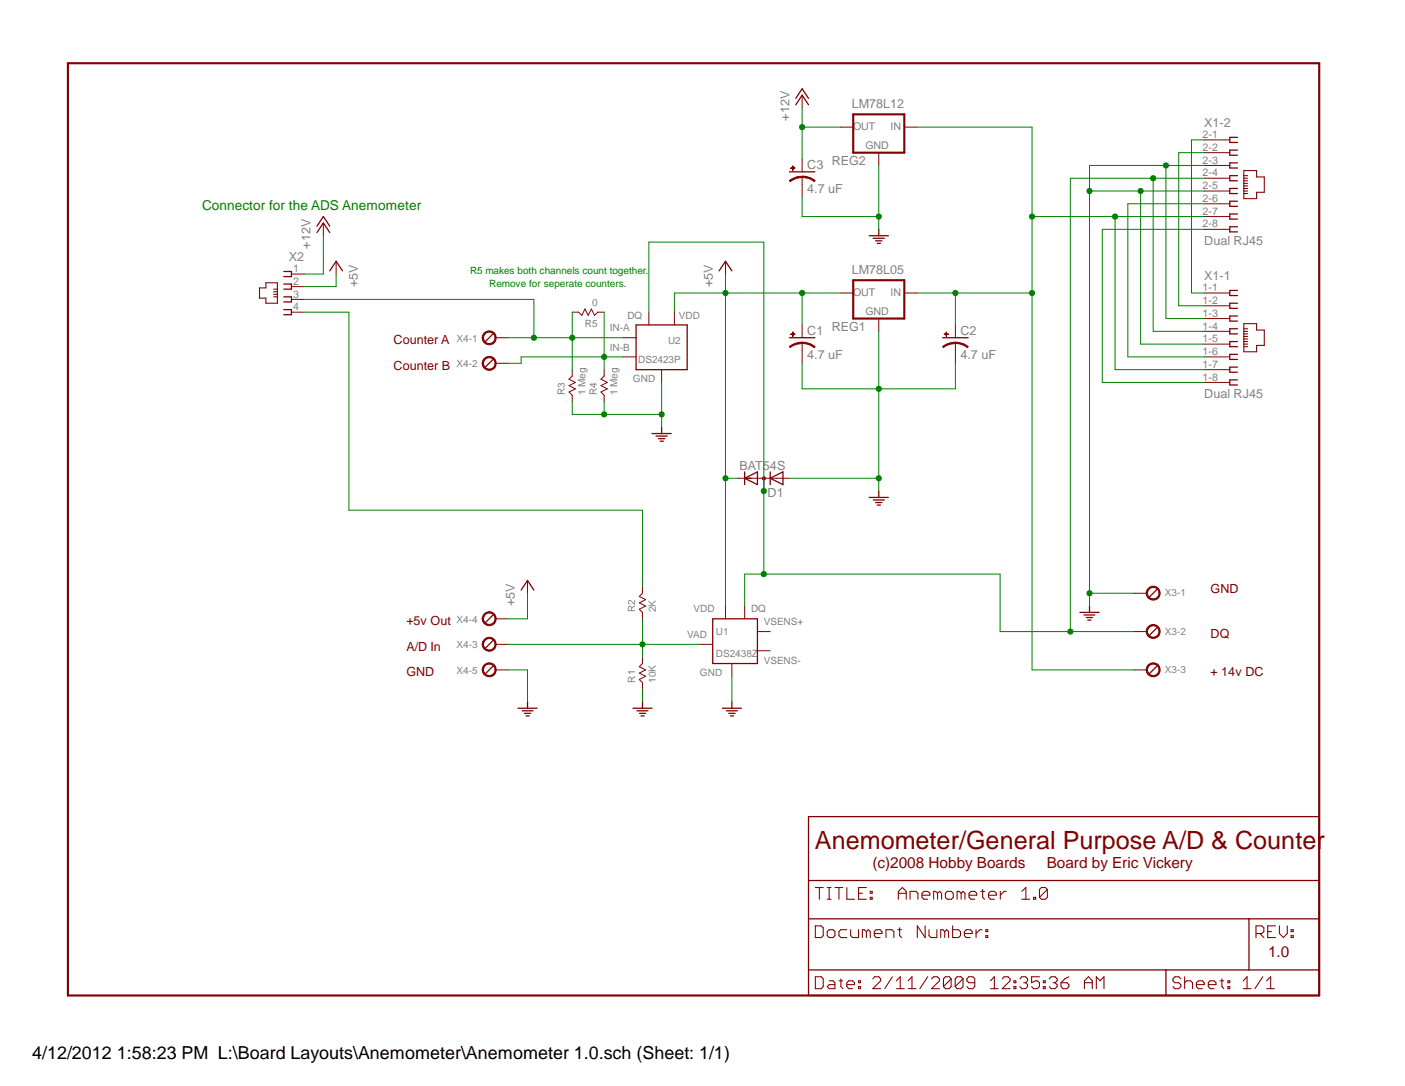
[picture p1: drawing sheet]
<svg xmlns="http://www.w3.org/2000/svg" width="279mm" height="216mm" viewBox="0 0 279 216" stroke-linecap="round" stroke-linejoin="round" font-family="sans-serif">
<path d="M13.5 12.6h248.8v185.3h-248.8zM169.7 55.7h10.1v7.6h-10.1z" fill="none" stroke="#800000" stroke-width=".42"/>
<path d="M157 67.1h5.1M160.8 162.3h101.5v35.6h-101.5zM160.8 175h101.5M160.8 182.7h101.5M160.8 192.8h101.5M231.9 192.8v5.1M248.4 182.7v10.1" fill="none" stroke="#800000" stroke-width=".25"/>
<g fill="none" stroke="#800000" stroke-width=".21">
<path d="M162.1 176.4h1.6M162.9 176.4v2.4M164.5 176.4h.8M164.5 178.8h.8M164.9 176.4v2.4M166 176.4h1.6M166.8 176.4v2.4M168.4 176.4v2.4h1.5M170.7 177.6h.8M172.3 176.4h-1.6v2.4h1.6M173.1 178.4h.3v.4h-.3zM173.1 177.2h.3v.4h-.3z"/>
<path d="M178.6 177.6h1.6M178.6 178.8v-1.6l.9-.8 .7 .8v1.6M181 178.8v-1.6h1.2l.3 .4v1.2M183.3 178h1.6v-.4l-.4-.4h-.8l-.4 .4v.8l.4 .4h.8M186.4 177.6l-.3-.4h-.4v1.6M186.4 177.6v1.2M186.4 177.6l.5-.4 .3 .4v1.2M188 177.6l.4-.4h.8l.4 .4v.8l-.4 .4h-.8l-.4-.4zM191.1 177.6l-.3-.4h-.5v1.6M191.1 177.6v1.2M191.1 177.6l.4-.4 .4 .4v1.2M192.7 178h1.5v-.4l-.4-.4h-.7l-.4 .4v.8l.4 .4h.7"/>
<path d="M195 177.2h.8M195.4 176.8v1.6l.4 .4M196.6 178h1.5v-.4l-.4-.4h-.7l-.4 .4v.8l.4 .4h.7M198.9 177.2v1.6M200.1 177.2h-.4l-.8 .8M203.2 178.8h1.6M203.2 177.2l.8-.8v2.4M205.5 178.4h.5v.4h-.5zM208.3 176.8l-.4-.4h-.8l-.4 .4v1.6M208.3 176.8v1.6l-.4 .4h-.8l-.4-.4M208.3 176.8l-1.6 1.6M162.1 184.1h1.2l.4 .3v1.6l-.4 .4h-1.2z"/>
<path d="M162.1 194.2h1.2l.4 .4v1.5l-.4 .5h-1.2zM164.5 185.2l.4-.4h.8l.3 .4v.8l-.3 .4h-.8l-.4-.4zM164.9 195h.8l.3 .4v1.2h-1.1l-.4-.5 .4-.4h1.1M166.8 195h.8M167.2 194.6v1.5l.4 .5M168.4 195.7h1.5v-.3l-.4-.4h-.7l-.4 .4v.7l.4 .5h.7M168.4 184.8h-1.2l-.4 .4v.8l.4 .4h1.2M169.2 184.8v1.2l.3 .4h1.2v-1.6M170.7 196.1h.4v.5h-.4zM170.7 195h.4v.4h-.4zM172.3 185.2l-.4-.4h-.4v1.6M172.3 185.2l.4-.4 .4 .4v1.2"/>
<path d="M172.3 185.2v1.2M173.6 194.6l.3-.4h.9l.3 .4v.4l-1.5 1.6h1.5M173.9 185.6h1.5v-.4l-.4-.4h-.8l-.3 .4v.8l.3 .4h.8M176.2 186.4v-1.6h1.1l.5 .4v1.2M177.5 194.2l-1.6 2.4M178.3 196.6h1.5M178.3 195l.7-.8v2.4M178.5 184.8h.8M178.9 184.4v1.6l.4 .4M180.6 196.6h1.6M180.6 195l.8-.8v2.4M184 184.1v2.3l-1.6-2.3v2.3"/>
<path d="M184.5 194.2l-1.6 2.4M184.7 184.8v1.2l.4 .4h1.2v-1.6M185.3 194.6l.4-.4h.7l.4 .4v.4l-1.5 1.6h1.5M187.9 185.2l-.4-.4h-.4v1.6M187.9 185.2v1.2M187.9 185.2l.4-.4 .3 .4v1.2M189.1 194.6v1.5l-.3 .5h-.8l-.4-.5M189.1 194.6l-.3-.4h-.8l-.4 .4v1.5M189.1 194.6l-1.5 1.5M189.4 184.1v2.3h1.2l.4-.4v-.8l-.4-.4h-1.2M191.5 194.6v1.5l-.4 .5h-.8l-.4-.5M191.5 194.6l-.4-.4h-.8l-.4 .4v1.5"/>
<path d="M191.5 194.6l-1.6 1.5M191.8 185.6h1.5v-.4l-.3-.4h-.8l-.4 .4v.8l.4 .4h.8M193.8 195.4h-1.1l-.4-.4v-.4l.4-.4h.8l.3 .4v1.5l-.3 .5h-.8l-.4-.5M194.1 184.8v1.6M195.3 184.8h-.4l-.8 .8M196 186h.4v.4h-.4zM196 184.8h.4v.4h-.4zM197 196.6h1.5M197 195l.7-.8v2.4M199.3 194.6l.4-.4h.7l.5 .4v.4l-1.6 1.6h1.6M201.6 196.1h.4v.5h-.4zM201.6 195h.4v.4h-.4z"/>
<path d="M202.8 194.6l.4-.4h.8l.3 .4v.4l-.3 .4M203.6 195.4h.4M204 195.4l.3 .3v.4l-.3 .5h-.8l-.4-.5M206.7 194.2h-1.6v1.2l.8-.4h.4l.4 .4v.7l-.4 .5h-.8l-.4-.5M207.5 196.1h.4v.5h-.4zM207.5 195h.4v.4h-.4zM208.7 194.6l.3-.4h.8l.4 .4v.4l-.4 .4M209.4 195.4h.4M209.8 195.4l.4 .3v.4l-.4 .5h-.8l-.3-.5M211 195.4h1.2l.4 .3v.4l-.4 .5h-.8l-.4-.5zM212.6 194.2l-.8 .4-.8 .8M215.6 195.4h1.6"/>
<path d="M215.6 196.6v-1.6l.9-.8 .7 .8v1.6M218 196.6v-2.4l.8 .8 .7-.8v2.4M234.8 194.6l-.4-.4h-.8l-.3 .4v.4l.3 .4h.8l.4 .3v.4l-.4 .5h-.8l-.3-.5M235.6 195.4l.4-.4h.8l.4 .4v1.2M235.6 194.2v2.4M237.9 195.7h1.6v-.3l-.4-.4h-.8l-.4 .4v.7l.4 .5h.8M240.3 195.7h1.5v-.3l-.4-.4h-.7l-.4 .4v.7l.4 .5h.7M242.6 195h.8M243 194.6v1.5l.4 .5M244.2 196.1h.4v.5h-.4zM244.2 195h.4v.4h-.4zM247.2 196.6h1.6"/>
<path d="M247.2 195l.8-.8v2.4M249.8 185.6h1.1l.4-.4v-.8l-.4-.3h-1.1v2.3M250.5 185.6l.8 .8M251.1 194.2l-1.5 2.4M251.9 196.6h1.5M251.9 195l.8-.8v2.4M252.1 185.2h.8M253.7 184.1h-1.6v2.3h1.6M254.4 184.1v1.5l.8 .8 .8-.8v-1.5M256.8 186h.4v.4h-.4zM256.8 184.8h.4v.4h-.4z"/>
</g>
<path d="M167.1 58.3h2.6M179.8 58.3h2.6M159.5 68.2v1.5M174.8 63.3v2.6" fill="none" stroke="#800000" stroke-width=".2"/>
<path d="M159.5 68a4.2 4.2 0 0 1 2.6 .9l-.2 .2a3.8 3.8 0 0 0-2.4-.8z" fill-rule="evenodd" fill="#800000"/>
<path d="M159.5 68a4.2 4.2 0 0 1 2.6 .9l-.2 .2a3.8 3.8 0 0 0-2.4-.8z" fill="none" stroke="#800000" stroke-width=".2"/>
<path d="M157 68.9a3.9 3.9 0 0 1 2.5-.9v.3a3.9 3.9 0 0 0-2.4 .8z" fill-rule="evenodd" fill="#800000"/>
<path d="M157 68.9a3.9 3.9 0 0 1 2.5-.9v.3a3.9 3.9 0 0 0-2.4 .8zM159.5 64.6v2.5M159.5 69.7v2.5" fill="none" stroke="#800000" stroke-width=".2"/>
<path d="M157.3 66.4l.8 .1z" fill-rule="evenodd" fill="#800000"/>
<path d="M157.3 66.4l.8 .1z" fill="none" stroke="#800000" stroke-width=".2"/>
<path d="M157.6 66l.1 .8z" fill-rule="evenodd" fill="#800000"/>
<path d="M157.6 66l.1 .8zM190 68.2v1.5" fill="none" stroke="#800000" stroke-width=".2"/>
<path d="M187.5 67.1h5" fill="none" stroke="#800000" stroke-width=".25"/>
<path d="M190 68a4 4 0 0 1 2.5 .9l-.1 .2a3.8 3.8 0 0 0-2.4-.8z" fill-rule="evenodd" fill="#800000"/>
<path d="M190 68a4 4 0 0 1 2.5 .9l-.1 .2a3.8 3.8 0 0 0-2.4-.8z" fill="none" stroke="#800000" stroke-width=".2"/>
<path d="M187.5 68.9a3.6 3.6 0 0 1 2.5-.9v.3a4.1 4.1 0 0 0-2.4 .8z" fill-rule="evenodd" fill="#800000"/>
<path d="M187.5 68.9a3.6 3.6 0 0 1 2.5-.9v.3a4.1 4.1 0 0 0-2.4 .8zM190 64.6v2.5M190 69.7v2.5" fill="none" stroke="#800000" stroke-width=".2"/>
<path d="M187.7 66.4l.9 .1z" fill-rule="evenodd" fill="#800000"/>
<path d="M187.7 66.4l.9 .1z" fill="none" stroke="#800000" stroke-width=".2"/>
<path d="M188.1 66l.1 .8z" fill-rule="evenodd" fill="#800000"/>
<path d="M159.5 35.2v1.5M167.1 25.3h2.6M174.8 30.4v2.5M179.8 25.3h2.6M188.1 66l.1 .8z" fill="none" stroke="#800000" stroke-width=".2"/>
<path d="M169.7 22.7h10.1v7.7h-10.1z" fill="none" stroke="#800000" stroke-width=".42"/>
<path d="M157 34.2h5.1" fill="none" stroke="#800000" stroke-width=".25"/>
<path d="M159.5 35a4.2 4.2 0 0 1 2.6 .9l-.2 .2a3.8 3.8 0 0 0-2.4-.8z" fill-rule="evenodd" fill="#800000"/>
<path d="M159.5 35a4.2 4.2 0 0 1 2.6 .9l-.2 .2a3.8 3.8 0 0 0-2.4-.8z" fill="none" stroke="#800000" stroke-width=".2"/>
<path d="M157 35.9a4.3 4.3 0 0 1 2.5-.8v.2a3.9 3.9 0 0 0-2.4 .8z" fill-rule="evenodd" fill="#800000"/>
<path d="M157 35.9a4.3 4.3 0 0 1 2.5-.8v.2a3.9 3.9 0 0 0-2.4 .8zM159.5 31.6v2.6M159.5 36.7v2.5" fill="none" stroke="#800000" stroke-width=".2"/>
<path d="M157.3 33.4h.8z" fill-rule="evenodd" fill="#800000"/>
<path d="M157.3 33.4h.8z" fill="none" stroke="#800000" stroke-width=".2"/>
<path d="M157.6 33l.1 .8z" fill-rule="evenodd" fill="#800000"/>
<path d="M157.6 33l.1 .8z" fill="none" stroke="#800000" stroke-width=".2"/>
<path d="M228.3 132.2a1.4 1.4 0 0 1 2.2 .2 1.4 1.4 0 0 1-.8 2.1 1.4 1.4 0 0 1-1.8-1.3h.3a1.15 1.15 0 0 1 1.5-1.2 1.15 1.15 0 0 1 .5 1.9 1.15 1.15 0 0 1-1.9-.3l-.1-.4h-.3z" fill-rule="evenodd" fill="#800000"/>
<path d="M225.6 133.2h2.4M228.3 132.2a1.4 1.4 0 0 1 2.2 .2 1.4 1.4 0 0 1-.8 2.1 1.4 1.4 0 0 1-1.8-1.3h.3a1.15 1.15 0 0 1 1.5-1.2 1.15 1.15 0 0 1 .5 1.9 1.15 1.15 0 0 1-1.9-.3l-.1-.4h-.3z" fill="none" stroke="#800000" stroke-width=".2"/>
<path d="M230.1 132.4l-1.5 1.5" fill="none" stroke="#800000" stroke-width=".25"/>
<path d="M228.3 124.7a1.39 1.39 0 0 1 2.2 .1 1.39 1.39 0 0 1-.8 2.1 1.39 1.39 0 0 1-1.8-1.3h.3a1.15 1.15 0 0 1 1.5-1.2 1.15 1.15 0 0 1 .4 1.9 1.15 1.15 0 0 1-1.8-.4l-.1-.3h-.3l.1-.5z" fill-rule="evenodd" fill="#800000"/>
<path d="M225.6 125.6h2.4M228.3 124.7a1.39 1.39 0 0 1 2.2 .1 1.39 1.39 0 0 1-.8 2.1 1.39 1.39 0 0 1-1.8-1.3h.3a1.15 1.15 0 0 1 1.5-1.2 1.15 1.15 0 0 1 .4 1.9 1.15 1.15 0 0 1-1.8-.4l-.1-.3h-.3l.1-.5z" fill="none" stroke="#800000" stroke-width=".2"/>
<path d="M230.1 124.8l-1.5 1.5" fill="none" stroke="#800000" stroke-width=".25"/>
<path d="M228.3 117.1a1.39 1.39 0 0 1 2.2 .1 1.39 1.39 0 0 1-.8 2.1 1.39 1.39 0 0 1-1.8-1.4h.3a1.15 1.15 0 0 1 1.5-1.1 1.15 1.15 0 0 1 .4 1.9 1.15 1.15 0 0 1-1.8-.4l-.1-.4h-.3z" fill-rule="evenodd" fill="#800000"/>
<g fill="none" stroke="#800000" stroke-width=".2">
<path d="M159.5 18.9v2.6M239.5 27.8h5.1M239.5 30.4h5.1M239.5 32.9h5.1M239.5 35.4h5.1M239.5 38h5.1M144.3 51.9v2.6M239.5 58.3h5.1M239.5 40.5h5.1M239.5 43.1h5.1M239.5 45.6h5.1M113.8 73.5v1.3l-.6 .6 1.2 .6-1.2 .7 1.2 .6-1.2 .6 .6 .7v1.2"/>
<path d="M120.1 73.5v1.3l-.6 .6 1.3 .6-1.3 .7 1.3 .6-1.3 .6 .6 .7v1.2M124 71h2.5M124 67.1h2.5M129 62.1v2.5M131.6 73.5v2.5M134.1 62.1v2.5M239.5 60.8h5.1M239.5 63.3h5.1M239.5 65.9h5.1M239.5 68.4h5.1M239.5 71h5.1M239.5 73.5h5.1"/>
<path d="M239.5 76h5.1M104.9 115.4v2.5M127.8 116.7v1.2l-.7 .7 1.3 .6-1.3 .6 1.3 .7-1.3 .6 .7 .7v1.2M225.6 117.9h2.4M228.3 117.1a1.39 1.39 0 0 1 2.2 .1 1.39 1.39 0 0 1-.8 2.1 1.39 1.39 0 0 1-1.8-1.4h.3a1.15 1.15 0 0 1 1.5-1.1 1.15 1.15 0 0 1 .4 1.9 1.15 1.15 0 0 1-1.8-.4l-.1-.4h-.3zM127.8 130.6v1.3l-.7 .6 1.3 .7-1.3 .6 1.3 .7-1.3 .6 .7 .6v1.3M139.2 128.1h2.5M144.3 120.5v2.5M145.5 131.9v2.6M148.1 120.5v2.5M150.6 129.4h2.6M150.6 125.6h2.6"/>
</g>
<g fill="none" stroke="#800000" stroke-width=".25">
<path d="M158.2 19.6l1.3-1.9 1.3 1.9M158.2 20.8l1.3-1.9 1.3 1.9M246.1 27.3h-1.5v1h1.5M246.1 29.8h-1.5v1.1h1.5M246.1 32.4h-1.5v1h1.5M246.1 34.9h-1.5v1h1.5M246.1 37.5h-1.5v1h1.5M143 53.8l1.3-1.9 1.2 1.9M172.8 46.9h3.9M173.7 47.4h2.2M174.1 47.9h1.3M174.5 48.4h.6"/>
<path d="M174.8 45.6v1.3M246.1 57.7h-1.5v1.1h1.5M246.1 40h-1.5v1h1.5M246.1 42.5h-1.5v1.1h1.5M246.1 45.1h-1.5v1h1.5M126.5 64.6h10.2v8.9h-10.2zM246.1 60.3h-1.5v1h1.5M246.1 62.8h-1.5v1h1.5M246.1 65.4h-1.5v1h1.5M246.1 67.9h-1.5v1h1.5M246.1 70.4h-1.5v1.1h1.5M246.1 73h-1.5v1h1.5"/>
<path d="M246.1 75.5h-1.5v1h1.5M129.7 86.2h3.8M130.5 86.7h2.2M130.9 87.2h1.3M131.3 87.7h.6M131.6 84.9v1.3M172.8 98.9h3.9M173.7 99.4h2.2M174.1 99.9h1.3M174.8 97.6v1.3M103.6 117.3l1.3-1.9 1.3 1.9M174.5 100.4h.6"/>
<path d="M230.1 117.2l-1.5 1.5M104.9 139.5v1.3M127.8 139.5v1.3M141.7 123h8.9v8.9h-8.9zM145.5 139.5v1.3M214.8 121.8h3.8M215.6 122.3h2.1M216 122.8h1.3M216.3 123.3h.7M216.7 120.5v1.3M103 140.8h3.8M103.8 141.3h2.2"/>
<path d="M104.3 141.8h1.2M104.6 142.3h.6M125.9 140.8h3.8M126.7 141.3h2.2M127.2 141.8h1.2M127.5 142.3h.6M143.6 140.8h3.8M144.4 141.3h2.2M144.9 141.8h1.3M145.2 142.3h.7"/>
</g>
<g fill="none" stroke="#800000" stroke-width=".21">
<path d="M247.4 33.9h2.5v1.3h1.5v3h-1.5v1.3h-2.5zM247.4 34.9h.7M247.4 35.4h.7M247.4 35.9h.7M247.4 36.4h.7M247.4 37h.7M247.4 37.5h.7M247.4 38h.7M247.4 38.5h.7M247.4 64.3h2.5v1.3h1.5v3.1h-1.5v1.2h-2.5zM247.4 65.4h.7M247.4 65.9h.7"/>
<path d="M247.4 66.4h.7M247.4 66.9h.7M247.4 67.4h.7M247.4 67.9h.7M247.4 68.4h.7M247.4 68.9h.7"/>
</g>
<path d="M96.2 66.3a1.4 1.4 0 0 1 2.3 .1 1.4 1.4 0 0 1-.8 2.1 1.4 1.4 0 0 1-1.8-1.4h.2a1.15 1.15 0 0 1 1.6-1 1.15 1.15 0 0 1 .4 1.8 1.15 1.15 0 0 1-1.9-.3l-.1-.5h-.2z" fill-rule="evenodd" fill="#800000"/>
<path d="M96.2 66.3a1.4 1.4 0 0 1 2.3 .1 1.4 1.4 0 0 1-.8 2.1 1.4 1.4 0 0 1-1.8-1.4h.2a1.15 1.15 0 0 1 1.6-1 1.15 1.15 0 0 1 .4 1.8 1.15 1.15 0 0 1-1.9-.3l-.1-.5h-.2zM98.6 67.1h2.5" fill="none" stroke="#800000" stroke-width=".2"/>
<path d="M98 66.4l-1.5 1.5" fill="none" stroke="#800000" stroke-width=".25"/>
<path d="M96.2 71.3a1.4 1.4 0 0 1 2.3 .2 1.4 1.4 0 0 1-.8 2.1 1.4 1.4 0 0 1-1.8-1.4h.2a1.15 1.15 0 0 1 1.6-1.1 1.15 1.15 0 0 1 .4 1.9 1.15 1.15 0 0 1-1.9-.4l-.1-.4h-.2z" fill-rule="evenodd" fill="#800000"/>
<path d="M96.2 71.3a1.4 1.4 0 0 1 2.3 .2 1.4 1.4 0 0 1-.8 2.1 1.4 1.4 0 0 1-1.8-1.4h.2a1.15 1.15 0 0 1 1.6-1.1 1.15 1.15 0 0 1 .4 1.9 1.15 1.15 0 0 1-1.9-.4l-.1-.4h-.2zM98.6 72.2h2.5" fill="none" stroke="#800000" stroke-width=".2"/>
<path d="M98 71.5l-1.5 1.5" fill="none" stroke="#800000" stroke-width=".25"/>
<path d="M96.2 127.2a1.39 1.39 0 0 1 2.2 .2 1.39 1.39 0 0 1-.7 2.1 1.39 1.39 0 0 1-1.8-1.4h.2a1.15 1.15 0 0 1 1.6-1.1 1.15 1.15 0 0 1 .4 1.8 1.15 1.15 0 0 1-1.9-.3l-.1-.4h-.2l.1-.5z" fill-rule="evenodd" fill="#800000"/>
<path d="M96.2 127.2a1.39 1.39 0 0 1 2.2 .2 1.39 1.39 0 0 1-.7 2.1 1.39 1.39 0 0 1-1.8-1.4h.2a1.15 1.15 0 0 1 1.6-1.1 1.15 1.15 0 0 1 .4 1.8 1.15 1.15 0 0 1-1.9-.3l-.1-.4h-.2l.1-.5zM98.6 128.1h2.5" fill="none" stroke="#800000" stroke-width=".2"/>
<path d="M98 127.3l-1.5 1.6" fill="none" stroke="#800000" stroke-width=".25"/>
<path d="M96.2 122.1a1.39 1.39 0 0 1 2.2 .2 1.39 1.39 0 0 1-.7 2.1 1.39 1.39 0 0 1-1.8-1.4h.2a1.15 1.15 0 0 1 1.6-1.1 1.15 1.15 0 0 1 .4 1.9 1.15 1.15 0 0 1-1.9-.4l-.1-.4h-.2z" fill-rule="evenodd" fill="#800000"/>
<path d="M96.2 122.1a1.39 1.39 0 0 1 2.2 .2 1.39 1.39 0 0 1-.7 2.1 1.39 1.39 0 0 1-1.8-1.4h.2a1.15 1.15 0 0 1 1.6-1.1 1.15 1.15 0 0 1 .4 1.9 1.15 1.15 0 0 1-1.9-.4l-.1-.4h-.2zM98.6 123h2.5" fill="none" stroke="#800000" stroke-width=".2"/>
<path d="M98 122.3l-1.5 1.5" fill="none" stroke="#800000" stroke-width=".25"/>
<path d="M96.2 132.2a1.4 1.4 0 0 1 2.3 .2 1.4 1.4 0 0 1-.8 2.1 1.4 1.4 0 0 1-1.8-1.3h.2a1.15 1.15 0 0 1 1.6-1.2 1.15 1.15 0 0 1 .4 1.9 1.15 1.15 0 0 1-1.9-.3l-.1-.4h-.2z" fill-rule="evenodd" fill="#800000"/>
<path d="M64.3 44.3v2.6M66.8 51.9v2.6M113.8 62.1h1.3l.6 .6 .6-1.3 .7 1.3 .6-1.3 .6 1.3 .7-.6h1.2M146.8 95.1h10.2M151.9 95.1v2.5M96.2 132.2a1.4 1.4 0 0 1 2.3 .2 1.4 1.4 0 0 1-.8 2.1 1.4 1.4 0 0 1-1.8-1.3h.2a1.15 1.15 0 0 1 1.6-1.2 1.15 1.15 0 0 1 .4 1.9 1.15 1.15 0 0 1-1.9-.3l-.1-.4h-.2zM98.6 133.2h2.5" fill="none" stroke="#800000" stroke-width=".2"/>
<path d="M63 46.2l1.3-1.9 1.3 1.9M63 45l1.3-1.9 1.3 1.9M65.6 53.8l1.2-1.9 1.3 1.9M148.1 95.1l2.5-1.3v2.6zM148.1 93.8v2.6M153.2 95.1l2.5-1.3v2.6zM153.2 93.8v2.6M98 132.4l-1.5 1.5" fill="none" stroke="#800000" stroke-width=".25"/>
<path d="M151.7 94.9l.2-.2 .2 .2v.4h-.4l-.1-.2z" fill-rule="evenodd" fill="#800000"/>
<path d="M58 54.5h2.5M58 57h2.5M58 59.5h2.5M58 62.1h2.5M151.7 94.9l.2-.2 .2 .2v.4h-.4l-.1-.2z" fill="none" stroke="#800000" stroke-width=".2"/>
<path d="M56.4 54h1.6v1h-1.6M56.4 56.5h1.6v1h-1.6M56.4 59h1.6v1h-1.6M56.4 61.6h1.6v1h-1.6" fill="none" stroke="#800000" stroke-width=".25"/>
<path d="M51.6 57.2h1.3v-1h2.3v4.1h-2.3v-1h-1.3zM54.4 57.5h.8M54.4 58h.8M54.4 58.5h.8M54.4 59h.8" fill="none" stroke="#800000" stroke-width=".21"/>
<path d="M167.1 25.3h-7.6v6.3" fill="none" stroke="#008000" stroke-width=".2"/>
<circle cx="159.5" cy="25.3" r=".51" fill="#008000"/>
<g fill="none" stroke="#008000" stroke-width=".2">
<path d="M159.5 21.5v3.8M239.5 27.8h-2.6v30.5h2.6M239.5 30.4h-5.1v30.4h5.1M64.3 46.9v7.6h-3.8M182.4 58.3h22.8v74.9M190 58.3v6.3M239.5 40.5h-15.2v30.5h15.2M239.5 45.6h-20.3v30.4h20.3M239.5 43.1h-17.8v30.4h17.8"/>
<circle cx="159.5" cy="25.3" r=".51"/>
</g>
<circle cx="190" cy="58.3" r=".51" fill="#008000"/>
<g fill="none" stroke="#008000" stroke-width=".2">
<path d="M182.4 25.3h22.8v33M205.2 133.2h20.4"/>
<circle cx="190" cy="58.3" r=".51"/>
</g>
<circle cx="205.2" cy="58.3" r=".51" fill="#008000"/>
<g fill="none" stroke="#008000" stroke-width=".2">
<path d="M205.2 43.1h16.5"/>
<circle cx="205.2" cy="58.3" r=".51"/>
</g>
<circle cx="205.2" cy="43.1" r=".51" fill="#008000"/>
<circle cx="205.2" cy="43.1" r=".51" fill="none" stroke="#008000" stroke-width=".2"/>
<circle cx="221.7" cy="43.1" r=".51" fill="#008000"/>
<g fill="none" stroke="#008000" stroke-width=".2">
<path d="M151.9 114.1h-3.8v6.4"/>
<circle cx="221.7" cy="43.1" r=".51"/>
</g>
<circle cx="151.9" cy="114.1" r=".51" fill="#008000"/>
<g fill="none" stroke="#008000" stroke-width=".2">
<path d="M239.5 35.4h-10.2v30.5h10.2M151.9 114.1h47M212.9 125.6h12.7"/>
<circle cx="151.9" cy="114.1" r=".51"/>
</g>
<circle cx="229.3" cy="35.4" r=".51" fill="#008000"/>
<g fill="none" stroke="#008000" stroke-width=".2">
<path d="M229.3 35.4h-16.4v90.2"/>
<circle cx="229.3" cy="35.4" r=".51"/>
</g>
<circle cx="212.8" cy="125.6" r=".51" fill="#008000"/>
<g fill="none" stroke="#008000" stroke-width=".2">
<path d="M129 62.1v-14h22.9v66M198.9 114.1v11.5h14"/>
<circle cx="212.8" cy="125.6" r=".51"/>
</g>
<circle cx="151.9" cy="97.6" r=".51" fill="#008000"/>
<g fill="none" stroke="#008000" stroke-width=".2">
<path d="M239.5 38h-12.7v30.4h12.7M216.7 117.9h8.9"/>
<circle cx="151.9" cy="97.6" r=".51"/>
</g>
<circle cx="226.8" cy="38" r=".51" fill="#008000"/>
<g fill="none" stroke="#008000" stroke-width=".2">
<path d="M216.7 38h10.1M239.5 32.9h-7.6v30.4h7.6"/>
<circle cx="226.8" cy="38" r=".51"/>
</g>
<circle cx="231.9" cy="32.9" r=".51" fill="#008000"/>
<g fill="none" stroke="#008000" stroke-width=".2">
<path d="M231.9 32.9h-15.2v5.1"/>
<circle cx="231.9" cy="32.9" r=".51"/>
</g>
<circle cx="216.7" cy="38" r=".51" fill="#008000"/>
<g fill="none" stroke="#008000" stroke-width=".2">
<path d="M216.7 38v82.5"/>
<circle cx="216.7" cy="38" r=".51"/>
</g>
<circle cx="216.7" cy="117.9" r=".51" fill="#008000"/>
<g fill="none" stroke="#008000" stroke-width=".2">
<path d="M159.5 72.2v5.1M174.8 65.9v11.4h15.2v-5.1M157 95.1h17.8v2.5M145.5 134.5v5"/>
<circle cx="216.7" cy="117.9" r=".51"/>
</g>
<circle cx="174.7" cy="95.1" r=".51" fill="#008000"/>
<g fill="none" stroke="#008000" stroke-width=".2">
<path d="M174.8 77.3v17.8"/>
<circle cx="174.7" cy="95.1" r=".51"/>
</g>
<circle cx="174.7" cy="77.3" r=".51" fill="#008000"/>
<g fill="none" stroke="#008000" stroke-width=".2">
<path d="M159.5 39.2v3.9h15.3M174.8 32.9v12.7M159.5 77.3h15.3"/>
<circle cx="174.7" cy="77.3" r=".51"/>
</g>
<circle cx="174.7" cy="43.1" r=".51" fill="#008000"/>
<g fill="none" stroke="#008000" stroke-width=".2">
<path d="M113.8 79.8v2.6h17.8M120.1 79.8v2.6M131.6 76v8.9M101.1 133.2h3.8v6.3M127.8 137v2.5"/>
<circle cx="174.7" cy="43.1" r=".51"/>
</g>
<circle cx="120.1" cy="82.4" r=".51" fill="#008000"/>
<circle cx="120.1" cy="82.4" r=".51" fill="none" stroke="#008000" stroke-width=".2"/>
<circle cx="131.6" cy="82.4" r=".51" fill="#008000"/>
<g fill="none" stroke="#008000" stroke-width=".2">
<path d="M146.8 95.1h-2.5v25.4"/>
<circle cx="131.6" cy="82.4" r=".51"/>
</g>
<circle cx="144.3" cy="95.1" r=".51" fill="#008000"/>
<g fill="none" stroke="#008000" stroke-width=".2">
<path d="M167.1 58.3h-7.6v6.3"/>
<circle cx="144.3" cy="95.1" r=".51"/>
</g>
<circle cx="159.5" cy="58.3" r=".51" fill="#008000"/>
<g fill="none" stroke="#008000" stroke-width=".2">
<path d="M144.3 58.3h15.2M144.3 54.5v40.6"/>
<circle cx="159.5" cy="58.3" r=".51"/>
</g>
<circle cx="144.3" cy="58.3" r=".51" fill="#008000"/>
<g fill="none" stroke="#008000" stroke-width=".2">
<path d="M66.8 54.5v2.5h-6.3M144.3 58.3h-10.2v3.8M104.9 117.9v5.1h-3.8M139.2 128.1h-11.4v2.5"/>
<circle cx="144.3" cy="58.3" r=".51"/>
</g>
<circle cx="127.8" cy="128.1" r=".51" fill="#008000"/>
<g fill="none" stroke="#008000" stroke-width=".2">
<path d="M120.1 71v2.5M124 71h-20.4v1.2h-2.5M127.8 123v5.1h-26.7"/>
<circle cx="127.8" cy="128.1" r=".51"/>
</g>
<circle cx="120.1" cy="71" r=".51" fill="#008000"/>
<g fill="none" stroke="#008000" stroke-width=".2">
<path d="M101.1 67.1h22.9M113.8 67.1v6.4M120.1 62.1v8.9"/>
<circle cx="120.1" cy="71" r=".51"/>
</g>
<circle cx="113.8" cy="67.1" r=".51" fill="#008000"/>
<g fill="none" stroke="#008000" stroke-width=".2">
<path d="M60.5 59.5h45.7v7.6M113.8 62.1v5"/>
<circle cx="113.8" cy="67.1" r=".51"/>
</g>
<circle cx="106.2" cy="67.1" r=".51" fill="#008000"/>
<g fill="none" stroke="#008000" stroke-width=".2">
<path d="M60.5 62.1h8.9v39.3h58.4v15.3"/>
<circle cx="106.2" cy="67.1" r=".51"/>
</g>
<text font-size="5" fill="#800000" x="162.1" y="168.7">Anemometer/General Purpose A/D &amp; Counter</text>
<text font-size="3.6" x="6.4" y="210.6">4/12/2012 1:58:23 PM L:\Board Layouts\Anemometer\Anemometer 1.0.sch (Sheet: 1/1)</text>
<g font-size="3" fill="#800000">
<text x="173.5" y="172.5">(c)2008 Hobby Boards</text>
<text x="208.2" y="172.5">Board by Eric Vickery</text>
<text x="252.2" y="190.3">1.0</text>
</g>
<text font-size="2.7" fill="#008000" x="40.2" y="41.8">Connector for the ADS Anemometer</text>
<g font-size="2.5" fill="#808080">
<text x="169.4" y="21.5">LM78L12</text>
<text x="157" y="24" transform="rotate(-90 157 24)">+12V</text>
<text x="239.5" y="25.3">X1-2</text>
<text x="160.5" y="33.5">C3</text>
<text x="165.4" y="32.9">REG2</text>
<text x="160.5" y="38.4">4.7 uF</text>
<text x="57.4" y="51.9">X2</text>
<text x="61.8" y="49.4" transform="rotate(-90 61.8 49.4)">+12V</text>
<text x="239.5" y="48.6">Dual RJ45</text>
<text x="71.2" y="57" transform="rotate(-90 71.2 57)">+5V</text>
<text x="141.7" y="57" transform="rotate(-90 141.7 57)">+5V</text>
<text x="169.4" y="54.5">LM78L05</text>
<text x="239.5" y="55.8">X1-1</text>
<text x="165.4" y="65.9">REG1</text>
<text x="160.5" y="71.3">4.7 uF</text>
<text x="160.5" y="66.5">C1</text>
<text x="191" y="71.3">4.7 uF</text>
<text x="191" y="66.5">C2</text>
<text x="239.5" y="79.1">Dual RJ45</text>
<text x="147.1" y="93.4">BAT54S</text>
<text x="152.7" y="98.8">D1</text>
<text x="102.4" y="120.5" transform="rotate(-90 102.4 120.5)">+5V</text>
</g>
<g font-size="2.5" fill="#800000">
<text x="78.3" y="68.4">Counter A</text>
<text x="78.3" y="73.5">Counter B</text>
<text x="240.7" y="117.9">GND</text>
<text x="80.8" y="124.3">+5v Out</text>
<text x="80.8" y="129.4">A/D In</text>
<text x="240.7" y="126.8">DQ</text>
<text x="80.8" y="134.5">GND</text>
<text x="240.7" y="134.5">+ 14v DC</text>
</g>
<g font-size="2.1" fill="#808080">
<text x="169.6" y="25.9">OUT</text>
<text x="172.1" y="29.6">GND</text>
<text x="177.1" y="25.9">IN</text>
<text x="239.1" y="27.4">2-1</text>
<text x="239.1" y="30">2-2</text>
<text x="239.1" y="32.5">2-3</text>
<text x="239.1" y="35.1">2-4</text>
<text x="239.1" y="37.6">2-5</text>
<text x="239.1" y="40.1">2-6</text>
<text x="239.1" y="42.7">2-7</text>
<text x="239.1" y="45.2">2-8</text>
<text x="58.3" y="54.1">1</text>
<text x="58.3" y="56.6">2</text>
<text x="58.3" y="59.2">3</text>
<text x="169.6" y="58.9">OUT</text>
<text x="177.1" y="58.9">IN</text>
<text x="239.1" y="57.9">1-1</text>
<text x="58.3" y="61.7">4</text>
<text x="172.1" y="62.6">GND</text>
<text x="239.1" y="60.5">1-2</text>
<text x="239.1" y="63">1-3</text>
<text x="239.1" y="65.5">1-4</text>
<text x="239.1" y="68.1">1-5</text>
<text x="239.1" y="70.6">1-6</text>
<text x="239.1" y="73.2">1-7</text>
<text x="239.1" y="75.7">1-8</text>
</g>
<g font-size="2" fill="#008000">
<text x="93.5" y="54.5">R5 makes both channels count together.</text>
<text x="97.3" y="57">Remove for seperate counters.</text>
</g>
<g font-size="2" fill="#808080">
<text x="116.3" y="65">R5</text>
<text x="117.8" y="60.8">0</text>
<text x="121.3" y="65.9">IN-A</text>
<text x="124.8" y="63.3">DQ</text>
<text x="135" y="63.3">VDD</text>
<text x="90.8" y="67.9">X4-1</text>
<text x="121.3" y="69.7">IN-B</text>
<text x="132.8" y="68.4">U2</text>
<text x="90.8" y="73">X4-2</text>
<text x="125.9" y="76">GND</text>
<text x="126.9" y="72.2">DS2423P</text>
<text x="112.3" y="78.6" transform="rotate(-90 112.3 78.6)">R3</text>
<text x="116.5" y="78.6" transform="rotate(-90 116.5 78.6)">1 Meg</text>
<text x="118.7" y="78.6" transform="rotate(-90 118.7 78.6)">R4</text>
<text x="122.8" y="78.6" transform="rotate(-90 122.8 78.6)">1 Meg</text>
<text x="231.6" y="118.6">X3-1</text>
<text x="90.8" y="123.8">X4-4</text>
<text x="126.3" y="121.8" transform="rotate(-90 126.3 121.8)">R2</text>
<text x="130.4" y="121.8" transform="rotate(-90 130.4 121.8)">2K</text>
<text x="137.9" y="121.8">VDD</text>
<text x="149.4" y="121.8">DQ</text>
<text x="151.9" y="124.3">VSENS+</text>
<text x="90.8" y="128.9">X4-3</text>
<text x="136.7" y="126.8">VAD</text>
<text x="142.4" y="130.6">DS2438Z</text>
<text x="142.4" y="126.2">U1</text>
<text x="151.9" y="131.9">VSENS-</text>
<text x="231.6" y="126.2">X3-2</text>
<text x="90.8" y="134">X4-5</text>
<text x="126.3" y="135.7" transform="rotate(-90 126.3 135.7)">R1</text>
<text x="130.4" y="135.7" transform="rotate(-90 130.4 135.7)">10K</text>
<text x="139.2" y="134.5">GND</text>
<text x="231.6" y="133.8">X3-3</text>
</g>
</svg>
